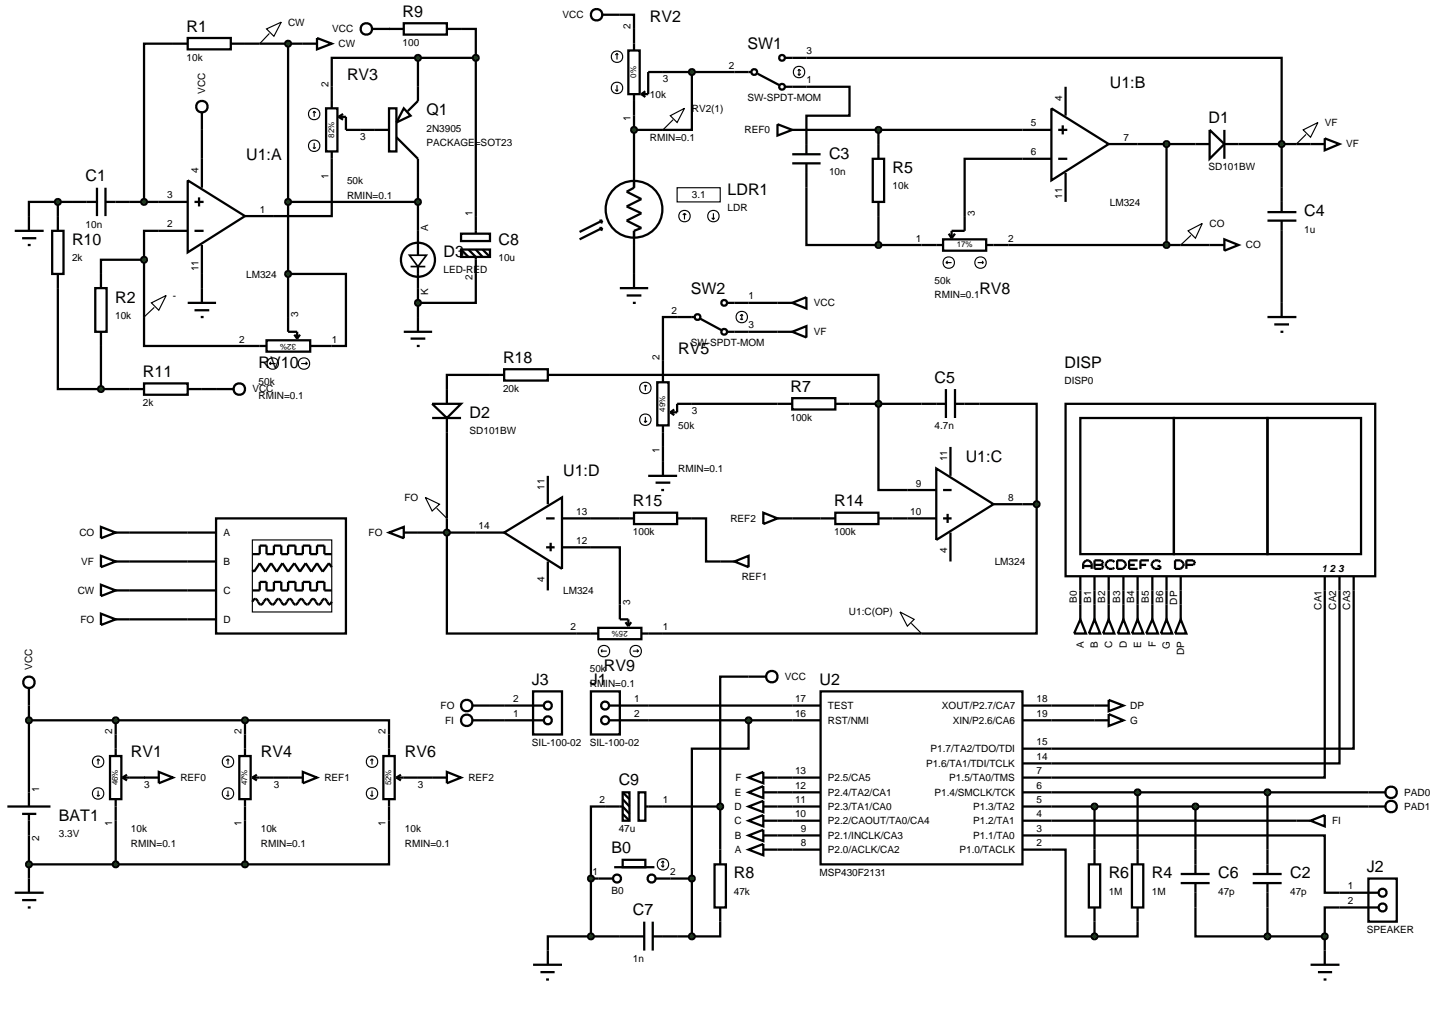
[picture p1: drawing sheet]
<svg xmlns="http://www.w3.org/2000/svg" width="254mm" height="178mm" viewBox="0 0 254 178" stroke-linecap="round" stroke-linejoin="round" font-family="sans-serif">
<g fill="none" stroke="#000" stroke-width=".4">
<path d="M33.1 6.7h7.6v2h-7.6zM33.1 7.7h-7.7v27.9M35.6 19.9v13.2M40.7 7.7h12.7M50.8 7.7v48.2M73.7 10.2h-15.2v5.1M73.7 10.2v5.1M73.7 10.2h10.2M81.3 5.1h2.6v5.1M83.9 10.2v27.9M109.3 2.6h2.5v2.5M116.9 12.7h12.6"/>
<path d="M122 12.7v10.2h-10.2M142.2 10.2h83.8v22.9M142.2 15.3h7.6v5.1h-7.6v2.5h38.1M10.2 35.6h-5.1v5.1M10.2 35.6h6.9M10.2 35.6v2.5M17.1 33.1v5M18.6 35.6h14.5M18.6 33.1v5M33.1 31.8l10.1 6.3-10.1 6.4zM34.3 35.6h1.6M35.1 34.8v1.6"/>
<path d="M50.8 35.6h22.9M58.5 30.5v7.6h-15.3M63.5 22.9h2.6M73.7 30.5v10.2M111.8 20.4v10.1M142.2 33.1v10.1h12.7M154.9 22.9v2.5M154.9 38.1v5.1M180.3 28h-10.2v10.1M200.6 25.4h10.2M205.7 25.4v17.8M218.4 25.4h12.7"/>
<path d="M2.6 40.7h5.1M3.9 42h2.5M4.9 43.2h.5M10.2 50.8v17.8h7.6M25.4 45.8h-7.6v2.5M25.4 45.8v15.2h17.8M33.1 40.7h-7.7v5.1M33.1 53.4h5M34.3 40.7h1.6M34.3 54.7h2.6M35.4 55.9h.5M35.6 43.2v10.2"/>
<path d="M50.8 48.3h10.2v12.7h-2.5M73.7 50.8v5.1M83.9 48.3v5.1h-10.2M111.8 43.2v5.1M119.4 55.9h-2.5v7.6M132 58.5h5.1M132 53.4h5.1M154.9 43.2h7.6M177.8 43.2h35.5M226 43.2v10.2M17.8 68.6h5.1M17.8 61v7.6"/>
<path d="M35.6 68.6h2.5M78.8 76.2v35.5h22.8M86.4 66.1h-7.6v2.5M99.1 66.1h55.8v20.3h5.1M116.9 78.8v2.5M122 71.2h15.1M149.8 71.2h12.7M172.7 71.2h10.1v17.7M22.9 93.9h10.2M22.9 99h10.2M73.7 93.9h10.2M104.2 96.5h5.1v10.1"/>
<path d="M104.2 91.4h5.1M122 91.4h2.5v7.6h2.5M139.7 91.4h5M157.4 91.4h2.6M180.3 88.9h2.5M182.8 88.9v22.8h-65.9M22.9 104.1h10.2M22.9 109.2h10.2M132 119.3h-5v22.9M190.5 104.1v2.5M193 104.1v2.5M195.5 104.1v2.5"/>
<path d="M198.1 104.1v2.5M200.6 104.1v2.5M203.2 104.1v2.5M205.7 104.1v2.5M208.2 104.1v2.5M233.6 104.1v33h-48.2M236.2 104.1v30.5h-50.8M238.7 104.1v27.9h-53.3M5.1 121.4v20.8M5.1 127h38.1M19.4 133.3h2v7.6h-2zM20.4 127v6.3"/>
<path d="M21.6 137.1h3.8M21.6 137.1l.8 .5M22.4 136.6l-.8 .5M43.2 127h25.4v2.5M43.2 127v2.5M48.3 137.1h2.5M73.7 137.1h2.5M86.4 127h2.5M86.4 124.4h2.5M114.3 127h25.4M114.3 124.4h25.4M132 127v5h-10v22.9"/>
<path d="M137.1 137.1h2.6M137.1 139.7h2.6M185.4 127h7.6M185.4 124.4h7.6M185.4 139.7h55.9M200.6 139.7v10.1M223.5 139.7v10.1M1.3 142.2h7.6M2.6 157.4h5.1M3.9 143.5h2.5M3.9 158.7h2.5M4.9 160h.5"/>
<path d="M5.1 143.5v13.9M5.1 152.4h38.1M20.4 140.9v11.5M43.2 144.7v7.7M68.6 144.7v7.7h-25.4M104.2 154.9h1.3M104.2 154.9v10.2M106.7 142.2h-2.5v12.7M116.9 142.2h10.1M118.2 154.9h3.8M122 154.9v10.2M127 142.2v7.6"/>
<path d="M137.1 142.2h2.6M137.1 144.7h2.6M137.1 147.3h2.6M137.1 149.8h2.6M185.4 147.3h48.2v10.1h2.6M185.4 149.8h2.5v15.3h5.1M185.4 142.2h55.9M185.4 144.7h43.2M193 142.2v7.6M210.8 160v5.1h12.7M210.8 142.2v7.6M223.5 160v5.1"/>
<path d="M236.2 160h-2.6v5.1M104.2 165.1h-7.6v2.5M104.2 165.1h5.1M119.4 165.1h2.6M127 162.5v2.6h-5M193 162.5v2.6M200.6 162.5v2.6h-7.6M223.5 165.1h10.1M233.6 165.1v2.5"/>
<circle cx="35.6" cy="18.8" r="1.01"/>
<circle cx="5.1" cy="120.3" r="1.01"/>
</g>
<g fill="none" stroke="#000" stroke-width=".2">
<path d="M26.7 53.4l2.6-1.3-1.3 2.6zM27.2 54.2l-1.8 1.7M17.3 133.8l-.2 .3M17.3 133.8l.3 .3M17.3 133.8v1M17.3 139.4v1M17.1 140.2l.2 .2M17.6 140.2l-.3 .2"/>
<circle cx="17.3" cy="139.9" r="1.01"/>
<circle cx="17.3" cy="134.3" r="1.01"/>
</g>
<g fill="#004000" stroke="#000" stroke-width=".4">
<path d="M4.7 126.7l.4-.2-.5 .5zM5.1 126.5l.4 .2 .1 .3zM5.6 127l-.1 .3-.4 .2zM4.6 127l.5 .5-.3-.1z"/>
<path d="M4.7 152.1l.4-.2-.5 .5zM5.1 151.9l.4 .2 .1 .3zM5.6 152.4l-.2 .4-.3 .1zM4.6 152.4l.5 .5-.3-.1z"/>
</g>
<g fill="#004000">
<path d="M4.6 127l.5-.5 .5 .5-.5 .5z"/>
<path d="M4.6 152.4l.5-.5 .5 .5-.5 .5z"/>
</g>
<g fill="none" stroke="#000" stroke-width=".4">
<path d="M185.4 19.1l10.1 6.3-10.1 6.4zM187.9 15.3v5.1M180.3 28h5.1M180.3 22.9h5.1M186.6 28h1.6M186.6 22.9h1.6M187.4 22.1v1.6M187.9 30.5v5.1M195.5 25.4h5.1M210.8 25.4h2.5M213.3 22.9l2.6 2.5-2.6 2.6zM215.9 25.4h2.5"/>
<path d="M215.9 22.9v5.1M223.5 38.9h5.1M223.5 37.4h5.1M226 33.1v4.3M226 38.9v4.3M231.1 25.4h2.5M233.6 24.4l2.6 1-2.6 1.1zM223.5 55.9h5.1M224.7 57.2h2.6M225.8 58.5h.5M226 53.4v2.5M137.1 71.2h2.6"/>
<path d="M139.7 70.2h7.6v2h-7.6zM147.3 71.2h2.5M162.5 71.2h4.3M166.8 68.6v5.1M167.6 78.8v5.1M168.4 71.2h4.3M168.4 68.6v5.1M83.9 93.9h5M88.9 93.9l10.2-6.2v12.6zM96.3 91.4h1.5M96.3 96.5h1.5M96.6 83.9v5"/>
<path d="M96.6 99v5.1M97.1 95.7v1.5M99.1 91.4h5.1M99.1 96.5h5.1M109.3 91.4h2.5M111.8 90.4h7.6v2h-7.6zM119.4 91.4h2.6M144.7 91.4h2.6M147.3 90.4h7.6v2h-7.6zM154.9 91.4h2.5M160 86.4h5.1M160 91.4h5.1"/>
<path d="M165.1 82.6l10.1 6.3-10.1 6.3zM166.3 86.4h1.5M166.3 91.4h1.5M167.1 90.6v1.6M167.6 93.9v5.1M175.2 88.9h5.1"/>
</g>
<path d="M229.8 22.9l2.6-1.3-1.3 2.6zM230.3 23.7l-1.7 1.7M209.5 40.7l2.5-1.3-1.2 2.6zM210 41.5l-1.8 1.7" fill="none" stroke="#000" stroke-width=".2"/>
<path d="M154.5 70.9l.4-.2-.5 .5zM154.9 70.7l.3 .1 .2 .4zM155.4 71.2l-.1 .3-.4 .2zM154.4 71.2l.5 .5-.4-.2z" fill="#004000" stroke="#000" stroke-width=".4"/>
<path d="M154.4 71.2l.5-.5 .5 .5-.5 .5z" fill="#004000"/>
<g fill="none" stroke="#000" stroke-width=".2">
<path d="M113.6 74.2l.2 .3M113.8 67.9l-.2 .2M113.8 67.9l.3 .2M113.8 67.9v1M113.8 73.5v1M114.1 74.2l-.3 .3M75 87.7l2.5 1.2-1.3 1.2zM77 89.6l1.8 1.8M158.7 107.9l2.5 1.3-1.2 1.2zM160.7 109.9l1.8 1.8"/>
<circle cx="113.8" cy="68.4" r="1.01"/>
<circle cx="113.8" cy="74" r="1.01"/>
</g>
<g fill="none" stroke="#000" stroke-width=".4">
<path d="M76.2 71.2h5.1l-2.5 2.5zM76.2 73.7h5.1M78.8 68.6v2.6M78.8 73.7v2.5M115.9 67.4h2v7.6h-2zM116.9 63.5v3.9M116.9 75v3.8M118.2 72.7l.7 .5M118.9 72.2l-.7 .5M122 71.2h-2.6v1.5h-1.2M114.3 83.9h5.1M115.6 85.1h2.6"/>
<path d="M116.6 86.4h.5M116.9 81.3v2.6"/>
</g>
<path d="M78.5 93.5l.3-.1-.5 .5zM78.8 93.4l.4 .2 .1 .3zM79.3 93.9l-.1 .3-.4 .2zM78.3 93.9l.5 .5-.4-.2z" fill="#004000" stroke="#000" stroke-width=".4"/>
<path d="M78.8 93.4l.5 .5-.5 .5-.5-.5z" fill="#004000"/>
<g fill="none" stroke="#000" stroke-width=".4">
<path d="M86.4 66.1h2.5M88.9 65.1h7.7v2h-7.7zM96.6 66.1h2.5M17.8 92.9l2.6 1-2.6 1zM17.8 98l2.6 1-2.6 1zM20.4 93.9h2.5M20.4 99h2.5M33.1 93.9h5M33.1 99h5M38.1 91.4h22.9v20.3h-22.9zM44.5 97.7h1.3v-1.5h1.2v1.5h1.3v-1.5h1.3v1.5h1.2v-1.5h1.3v1.5h1.3v-1.5h1.3v1.5h1.2v-1.5h1.3v1.5h1.3M58.5 100l-.5-.7-1.1 1.5-1-1.5-1 1.5-1-1.5-1 1.5-1-1.5-1.1 1.5-1-1.5-1 1.5-1-1.5-1 1.5-1-1.5-1 1.5-.3-.3"/>
<path d="M68.6 93.9l2.6-1v2zM71.2 93.9h2.5M17.8 103.1l2.6 1-2.6 1zM20.4 104.1h2.5M33.1 104.1h5M33.1 109.2h5M44.5 106.1l.2-.4 .3-.1 .3 .1 .4 .8 .3 .1 .3-.1 .7-.9 .3 .1 .2 .4a.59 .59 0 0 0 .8 .4l.5-.8 .3-.1 .3 .1 .4 .8 .3 .1 .3-.1 .4-.8 .3-.1 .3 .1 .4 .8 .3 .1 .3-.1 .7-.9 .3 .1 .2 .4a.59 .59 0 0 0 .8 .4l.5-.8 .3-.1 .3 .1 .4 .8 .3 .1 .3-.1 .4-.8 .3-.1 .3 .1 .4 .8 .3 .1 .3-.5M44.5 104.1h1.3v-1.5h1.2v1.5h1.3v-1.5h1.3v1.5h1.2v-1.5h1.3v1.5h1.3v-1.5h1.3v1.5h1.2v-1.5h1.3v1.5h1.3M42.2 133.3h2v7.6h-2zM43.2 129.5v3.8M44.5 137.1l.8 .5M44.5 137.1h3.8"/>
<path d="M45.3 136.6l-.8 .5M67.6 133.3h2v7.6h-2zM68.6 129.5v3.8M69.9 137.1h3.8M69.9 137.1l.8 .5M70.7 136.6l-.8 .5M43.2 140.9v3.8M68.6 140.9v3.8"/>
</g>
<g fill="none" stroke="#000" stroke-width=".2">
<path d="M44.5 95.2h14v12.7h-14zM40.2 133.8l-.3 .3M40.2 133.8l.2 .3M40.2 133.8v1M40.2 139.4v1M65.6 133.8l-.3 .3M65.6 133.8l.2 .3M65.6 133.8v1M65.6 139.4v1M39.9 140.2l.3 .2M40.4 140.2l-.2 .2M65.3 140.2l.3 .2"/>
<path d="M65.8 140.2l-.2 .2"/>
<circle cx="40.2" cy="139.9" r="1.01"/>
<circle cx="40.2" cy="134.3" r="1.01"/>
<circle cx="65.6" cy="139.9" r="1.01"/>
<circle cx="65.6" cy="134.3" r="1.01"/>
</g>
<g fill="#004000" stroke="#000" stroke-width=".4">
<path d="M20.1 126.6l.3-.1-.5 .5zM20.4 126.5l.4 .2 .1 .3zM20.9 127l-.1 .3-.4 .2zM19.9 127l.5 .5-.3-.1z"/>
<path d="M42.9 126.6l.3-.1-.5 .5zM43.2 126.5l.4 .2 .1 .3zM43.7 127l-.1 .3-.4 .2zM42.7 127l.5 .5-.3-.1z"/>
<path d="M20 152.1l.4-.2-.5 .5zM20.4 151.9l.4 .2 .1 .3zM20.9 152.4l-.1 .3-.4 .2zM19.9 152.4l.5 .5-.3-.1z"/>
<path d="M42.8 152.1l.4-.2-.5 .5zM43.2 151.9l.4 .2 .1 .3zM43.7 152.4l-.1 .3-.4 .2zM42.7 152.4l.5 .5-.3-.1z"/>
</g>
<g fill="#004000">
<path d="M19.9 127l.5-.5 .5 .5-.5 .5z"/>
<path d="M42.7 127l.5-.5 .5 .5-.5 .5z"/>
<path d="M20.4 151.9l.5 .5-.5 .5-.5-.5z"/>
<path d="M42.7 152.4l.5-.5 .5 .5-.5 .5z"/>
</g>
<g fill="none" stroke="#000" stroke-width=".4">
<path d="M137.1 21.9l2.6 1-2.6 1zM139.7 22.9h2.5v4.3M139.7 28.8h5M139.7 27.2h5M142.2 28.8v4.3M137.1 58.5h2.6M139.7 58.5l2.5-1v2zM213.3 43.2h2.6M215.9 42.2l2.5 1-2.5 1zM127 99h2.5M129.5 99l2.5-1v2zM134.6 90.4l2.5 1-2.5 1z"/>
<path d="M137.1 91.4h2.6M17.8 108.2l2.6 1-2.6 1zM20.4 109.2h2.5M25.4 137.1h2.6M28 136.1l2.5 1-2.5 1zM50.8 137.1h2.6M53.4 136.1l2.5 1-2.5 1zM76.2 137.1h2.6M78.8 136.1l2.5 1-2.5 1z"/>
</g>
<path d="M205.4 25l.3-.1-.5 .5zM205.7 24.9l.4 .2 .1 .3zM205.7 25.9l.5-.5-.2 .4zM205.2 25.4l.5 .5-.3-.1z" fill="#004000" stroke="#000" stroke-width=".4"/>
<path d="M205.7 24.9l.5 .5-.5 .5-.5-.5z" fill="#004000"/>
<path d="M170.1 38.1v2.6h-2.3v1.3M137.1 53.4h2.6M139.7 53.4l2.5-1v2zM162.5 43.2h3.8M166.3 42.2h7.6v2h-7.6zM167.3 41.2l.5 .8M168.4 41.2l-.6 .8M173.9 43.2h3.9" fill="none" stroke="#000" stroke-width=".4"/>
<g fill="none" stroke="#000" stroke-width=".2">
<path d="M166.8 46.3h1M166.8 46.3l.3 .2M167.1 46l-.3 .3M172.4 46.3h1M173.2 46l.2 .3M173.4 46.3l-.2 .2"/>
<circle cx="167.3" cy="46.3" r="1.01"/>
<circle cx="172.9" cy="46.3" r="1.01"/>
</g>
<path d="M225.7 25l.3-.1-.5 .5zM226 24.9l.4 .2 .1 .3zM226 25.9l.5-.5-.1 .3zM225.5 25.4l.5 .5-.4-.2z" fill="#004000" stroke="#000" stroke-width=".4"/>
<path d="M226 24.9l.5 .5-.5 .5-.5-.5z" fill="#004000"/>
<g fill="none" stroke="#000" stroke-width=".4">
<path d="M53.4 7.7h2.5M55.9 6.7l2.6 1-2.6 1zM65.6 5.1h3M106.2 2.6h3.1M110.8 8.9h2v7.7h-2zM111.8 5.1v3.8M111.8 16.6v3.8M113.1 16.6l.7 .5M113.8 16.1l-.7 .5M116.9 12.7h-2.6v3.9h-1.2M153.9 28h2v7.6h-2zM154.9 25.4v2.6"/>
<path d="M154.9 35.6v2.5M71.2 58.5h5M72.4 59.7h2.6M73.7 40.7v4.3M73.7 47v3.8M73.7 55.9v2.6M109.3 50.8h5M110.5 52.1h2.6M111.6 53.4h.5M111.8 48.3v2.5M73.5 61h.5"/>
<circle cx="64.6" cy="5.1" r="1.01"/>
<circle cx="105.2" cy="2.6" r="1.01"/>
<circle cx="73.7" cy="45.8" r="3"/>
</g>
<path d="M72.2 45h3l-1.5 2zM72.4 47h2.6" fill="none" stroke="#000" stroke-width=".3"/>
<g fill="none" stroke="#000" stroke-width=".2">
<path d="M47 5.1l2.6-1.2-1.3 2.5zM47.5 5.9l-1.7 1.8M108.5 15.8l.3 .3M108.8 9.4l-.3 .3M108.8 9.4l.2 .3M108.8 9.4v1.1M108.8 15v1.1M109 15.8l-.2 .3M118.2 20.4l2.5-1.3-1.3 2.5zM118.7 21.1l-1.8 1.8"/>
<circle cx="108.8" cy="15.5" r="1.01"/>
<circle cx="108.8" cy="10" r="1.01"/>
</g>
<path d="M205.3 42.9l.4-.2-.5 .5zM205.7 42.7l.4 .2 .1 .3zM206.2 43.2l-.1 .3-.4 .2zM205.2 43.2l.5 .5-.4-.2z" fill="#004000" stroke="#000" stroke-width=".4"/>
<path d="M205.2 43.2l.5-.5 .5 .5-.5 .5z" fill="#004000"/>
<g fill="none" stroke="#000" stroke-width=".4">
<path d="M57.5 19.1h2v7.6h-2zM58.5 15.3v3.8M58.5 26.7v3.8M59.7 20.6l.8 .5M59.7 20.6h1.3v2.3h2.5M60.5 20.1l-.8 .5M101.6 111.7h3.9M105.5 110.7h7.6v2h-7.6zM109.3 106.6v2.6h1.5v1.2M110.3 109.7l.5 .7M111.3 109.7l-.5 .7M113.1 111.7h3.8"/>
<path d="M139.7 137.1h5M139.7 127h5M139.7 124.4h5M139.7 139.7h5M144.7 121.9h35.6v30.5h-35.6zM180.3 137.1h5.1M180.3 127h5.1M180.3 124.4h5.1M180.3 139.7h5.1M180.3 132h5.1M180.3 134.6h5.1M139.7 142.2h5"/>
<path d="M139.7 144.7h5M139.7 147.3h5M139.7 149.8h5M180.3 142.2h5.1M180.3 144.7h5.1M180.3 147.3h5.1M180.3 149.8h5.1"/>
</g>
<g fill="none" stroke="#000" stroke-width=".2">
<path d="M55.4 19.6l-.2 .3M55.4 19.6l.3 .3M55.4 19.6v1M55.2 26l.2 .2M55.4 25.2v1M55.7 26l-.3 .2M106 114.8l.2 .2M106 114.8h1M106.2 114.5l-.2 .3M111.6 114.8h1M112.3 114.5l.3 .3M112.6 114.8l-.3 .2"/>
<circle cx="55.4" cy="25.7" r="1.01"/>
<circle cx="55.4" cy="20.1" r="1.01"/>
<circle cx="106.5" cy="114.8" r="1.01"/>
<circle cx="112.1" cy="114.8" r="1.01"/>
</g>
<path d="M182.5 88.5l.3-.1-.5 .5zM182.8 88.4l.4 .2 .1 .3zM182.8 89.4l.5-.5-.2 .4zM182.3 88.9l.5 .5-.4-.2z" fill="#004000" stroke="#000" stroke-width=".4"/>
<path d="M182.8 88.4l.5 .5-.5 .5-.5-.5z" fill="#004000"/>
<g fill="none" stroke="#000" stroke-width=".4">
<path d="M187.9 71.2h54.6v30.4h-54.6zM190.5 73.7h16.5v24h-16.5zM207 73.7h16.5v24h-16.5zM223.5 73.7h16.5v24h-16.5zM191 99.8h1.5M193 98.8h1.2l.3 .3v.2l-.3 .3 .3 .2v.3l-.3 .2h-1.2zM193 99.6h1.2M196.5 99.1l-.3-.3h-.7l-.5 .5v.5l.5 .5h.7l.3-.2M197 98.8h1l.5 .5v.5l-.5 .5h-1zM199.1 99.6h1M200.6 98.8h-1.5v1.5h1.5M201.1 99.6h1"/>
<path d="M202.6 98.8h-1.5v1.5M204.6 99.1l-.3-.3h-.7l-.5 .5v.5l.5 .5h1v-.5h-.5M207.2 98.8h1l.5 .5v.5l-.5 .5h-1zM209.2 99.6h1.2l.3-.3v-.2l-.3-.3h-1.2v1.5M132 119.3h3.1M190.5 109.2l1 2.5h-2.1zM190.5 101.6v2.5M190.5 106.6v2.6M191 100.3v-1l.5-.5h.5l.5 .5v1M193 109.2l1 2.5h-2zM193 101.6v2.5M193 106.6v2.6"/>
<path d="M195.5 109.2l1 2.5h-2zM195.5 101.6v2.5M195.5 106.6v2.6M198.1 109.2l1 2.5h-2zM198.1 101.6v2.5M198.1 106.6v2.6M200.6 109.2l1 2.5h-2zM200.6 101.6v2.5M200.6 106.6v2.6M203.2 109.2l1 2.5h-2.1zM203.2 101.6v2.5M203.2 106.6v2.6"/>
<path d="M205.7 109.2l1 2.5h-2zM205.7 101.6v2.5M205.7 106.6v2.6M208.2 109.2l1 2.5h-2zM208.2 101.6v2.5M208.2 106.6v2.6M233.6 101.6v2.5M236.2 101.6v2.5M238.7 101.6v2.5M132 137.1l2.6-1v2zM132 139.7l2.6-1.1v2.1zM134.6 137.1h2.5"/>
<path d="M134.6 139.7h2.5M193 124.4h2.5M193 127h2.5M195.5 123.4l2.6 1-2.6 1zM195.5 125.9l2.6 1.1-2.6 1zM132 142.2l2.6-1v2zM132 144.7l2.6-1v2zM132 147.3l2.6-1v2zM132 149.8l2.6-1v2zM134.6 142.2h2.5M134.6 144.7h2.5M134.6 147.3h2.5"/>
<path d="M134.6 149.8h2.5M208.2 155.7h5.1M208.2 154.1h5.1M210.8 149.8v4.3M210.8 155.7v4.3M220.9 155.7h5.1M220.9 154.1h5.1M223.5 149.8v4.3M223.5 155.7v4.3M228.6 144.7h2.5M231.1 144.7l2.5-1v2zM236.2 157.4h6.8"/>
<path d="M236.2 160h6.8M241.3 154.9h5v7.6h-5zM231.1 170.1h5.1M232.4 171.4h2.5M233.4 172.7h.5M233.6 167.6v2.5"/>
<circle cx="136.1" cy="119.3" r="1.01"/>
<circle cx="243.8" cy="157.4" r=".7"/>
<circle cx="243.8" cy="160" r=".7"/>
</g>
<g fill="#004000" stroke="#000" stroke-width=".4">
<path d="M233.3 164.7l.3-.1-.5 .5zM233.6 164.6l.4 .2 .1 .3zM233.6 165.6l.5-.5-.2 .4zM233.1 165.1l.5 .5-.4-.2z"/>
<path d="M223.2 164.7l.3-.1-.5 .5zM223.5 164.6l.4 .2 .1 .3zM223.5 165.6l.5-.5-.2 .4zM223 165.1l.5 .5-.3-.1z"/>
</g>
<g fill="#004000">
<path d="M233.6 164.6l.5 .5-.5 .5-.5-.5z"/>
<path d="M223.5 164.6l.5 .5-.5 .5-.5-.5z"/>
</g>
<path d="M192 152.4h2v7.6h-2zM193 149.8v2.6M193 160v2.5M199.6 152.4h2v7.6h-2zM200.6 149.8v2.6M200.6 160v2.5" fill="none" stroke="#000" stroke-width=".4"/>
<g fill="#004000" stroke="#000" stroke-width=".4">
<path d="M192.7 164.7l.3-.1-.5 .5zM193 164.6l.4 .2 .1 .3zM193 165.6l.5-.5-.2 .4zM192.5 165.1l.5 .5-.3-.1z"/>
<path d="M200.3 139.3l.3-.1-.5 .5zM200.6 139.2l.4 .2 .1 .3zM201.1 139.7l-.1 .3-.4 .2zM200.1 139.7l.5 .5-.4-.2z"/>
<path d="M192.6 141.9l.4-.2-.5 .5zM193 141.7l.3 .1 .2 .4zM193 142.7l.5-.5-.1 .3zM192.5 142.2l.5 .5-.4-.2z"/>
</g>
<g fill="#004000">
<path d="M193 164.6l.5 .5-.5 .5-.5-.5z"/>
<path d="M200.6 139.2l.5 .5-.5 .5-.5-.5z"/>
<path d="M192.5 142.2l.5-.5 .5 .5-.5 .5z"/>
</g>
<g fill="none" stroke="#000" stroke-width=".4">
<path d="M241.3 139.7h3M241.3 142.2h3"/>
<circle cx="245.3" cy="139.7" r="1.01"/>
<circle cx="245.3" cy="142.2" r="1.01"/>
</g>
<g fill="#004000" stroke="#000" stroke-width=".4">
<path d="M210.4 141.9l.4-.2-.5 .5zM210.8 141.7l.3 .1 .2 .4zM210.8 142.7l.5-.5-.1 .3zM210.3 142.2l.5 .5-.4-.2z"/>
<path d="M223.2 139.3l.3-.1-.5 .5zM223.5 139.2l.4 .2 .1 .3zM223.5 140.2l.5-.5-.2 .4zM223 139.7l.5 .5-.3-.1z"/>
</g>
<g fill="#004000">
<path d="M210.3 142.2l.5-.5 .5 .5-.5 .5z"/>
<path d="M223.5 139.2l.5 .5-.5 .5-.5-.5z"/>
</g>
<path d="M126 152.4h2v7.6h-2zM127 149.8v2.6M127 160v2.5M109.3 165.1h4.3M113.6 162.5v5.1M115.1 162.5v5.1M115.1 165.1h4.3" fill="none" stroke="#000" stroke-width=".4"/>
<path d="M121.6 164.8l.4-.2-.5 .5zM122 164.6l.4 .2 .1 .3zM122.5 165.1l-.2 .4-.3 .1zM121.5 165.1l.5 .5-.3-.1z" fill="#004000" stroke="#000" stroke-width=".4"/>
<path d="M121.5 165.1l.5-.5 .5 .5-.5 .5z" fill="#004000"/>
<g fill="none" stroke="#000" stroke-width=".4">
<path d="M129.5 12.7h3M133.6 13l3.8 2M138.4 10.2h3.8M138.4 15.3h3.8M105.5 154.9h2.5M108.3 152.9h7.1M109.8 151.6h4v1.3h-4zM115.6 154.9h2.6M94 170.1h5.1M95.3 171.4h2.5M96.3 172.7h.5M96.6 167.6v2.5"/>
<circle cx="133" cy="12.7" r=".51"/>
<circle cx="137.9" cy="15.3" r=".51"/>
<circle cx="137.9" cy="10.2" r=".51"/>
<circle cx="108.8" cy="154.9" r=".7"/>
<circle cx="114.9" cy="154.9" r=".7"/>
</g>
<g fill="none" stroke="#000" stroke-width=".2">
<path d="M140.7 13l.2 .3M140.9 12.2v1.1M140.9 12.2l-.2 .3M140.9 12.2l.3 .3M141.2 13l-.3 .3M116.6 152.6l.3 .3M116.9 151.8v1.1M116.9 151.8l-.3 .3M116.9 151.8l.2 .3M117.1 152.6l-.2 .3"/>
<circle cx="140.9" cy="12.7" r="1.01"/>
<circle cx="116.9" cy="152.4" r="1.01"/>
</g>
<path d="M121.6 12.4l.4-.2-.5 .5zM122 12.2l.4 .2 .1 .3zM122.5 12.7l-.2 .4-.3 .1zM121.5 12.7l.5 .5-.3-.1z" fill="#004000" stroke="#000" stroke-width=".4"/>
<path d="M121.5 12.7l.5-.5 .5 .5-.5 .5z" fill="#004000"/>
<g fill="none" stroke="#000" stroke-width=".4">
<path d="M68.6 5.1h2.6M71.2 4.1h7.6v2h-7.6zM78.8 5.1h2.5M83.9 38.1v3.1M81.3 41.2h5.1v1.3h-5.1zM81.3 44h5.1v1.3h-5.1zM81.3 44l1.3 1.3M82.6 44l1.3 1.3v3M83.9 44l1.2 1.3M85.1 44l1.3 1.3M104.2 121.9h5.1v7.6h-5.1zM107.5 124.4h6.8"/>
<path d="M107.5 127h6.8"/>
<circle cx="106.7" cy="124.4" r=".7"/>
<circle cx="106.7" cy="127" r=".7"/>
</g>
<g fill="#004000" stroke="#000" stroke-width=".4">
<path d="M131.7 126.6l.3-.1-.5 .5zM132 126.5l.4 .2 .1 .3zM132 127.5l.5-.5-.2 .4zM131.5 127l.5 .5-.3-.1z"/>
<path d="M73.4 53l.3-.1-.5 .5zM73.7 52.9l.3 .1 .2 .4zM73.7 53.9l.5-.5-.2 .4zM73.2 53.4l.5 .5-.4-.2z"/>
<path d="M25 35.3l.4-.2-.5 .5zM25.4 35.1l.4 .2 .1 .3zM25.4 36.1l.5-.5-.1 .3zM24.9 35.6l.5 .5-.4-.2z"/>
</g>
<g fill="#004000">
<path d="M132 126.5l.5 .5-.5 .5-.5-.5z"/>
<path d="M73.7 52.9l.5 .5-.5 .5-.5-.5z"/>
<path d="M24.9 35.6l.5-.5 .5 .5-.5 .5z"/>
</g>
<path d="M68.6 19.1h1.3v7.6h-1.3zM71.2 19.1l1.2 1.3-2.5 1.2zM73.7 15.3v2.5l-1.8 1.8M66.1 22.9h2.5M69.9 24.2l3.8 3.8v2.5M16.8 50.8h2v7.7h-2zM17.8 48.3v2.5M17.8 58.5v2.5" fill="none" stroke="#000" stroke-width=".4"/>
<g fill="#004000" stroke="#000" stroke-width=".4">
<path d="M83.5 9.9l.4-.2-.5 .5zM83.9 9.7l.4 .2 .1 .3zM83.9 10.7l.5-.5-.1 .3zM83.4 10.2l.5 .5-.3-.1z"/>
<path d="M73.3 9.9l.4-.2-.5 .5zM73.7 9.7l.3 .1 .2 .4zM73.7 10.7l.5-.5-.2 .4zM73.2 10.2l.5 .5-.4-.2z"/>
</g>
<g fill="#004000">
<path d="M83.4 10.2l.5-.5 .5 .5-.5 .5z"/>
<path d="M73.2 10.2l.5-.5 .5 .5-.5 .5z"/>
</g>
<path d="M10.2 38.1v2.6M9.2 40.7h2v7.6h-2zM10.2 48.3v2.5" fill="none" stroke="#000" stroke-width=".4"/>
<path d="M25 45.5l.4-.2-.5 .5zM25.4 45.3l.4 .2 .1 .3zM25.9 45.8l-.1 .3-.4 .2zM24.9 45.8l.5 .5-.4-.2z" fill="#004000" stroke="#000" stroke-width=".4"/>
<path d="M24.9 45.8l.5-.5 .5 .5-.5 .5z" fill="#004000"/>
<path d="M22.9 68.6h2.5M25.4 67.6h7.7v2h-7.7zM33.1 68.6h2.5" fill="none" stroke="#000" stroke-width=".4"/>
<g fill="#004000" stroke="#000" stroke-width=".4">
<path d="M17.4 68.3l.4-.2-.5 .5zM17.8 68.1l.4 .2 .1 .3zM18.3 68.6l-.1 .3-.4 .2zM17.3 68.6l.5 .5-.3-.1z"/>
<path d="M9.8 35.3l.4-.2-.5 .5zM10.2 35.1l.3 .1 .2 .4zM10.2 36.1l.5-.5-.2 .4zM9.7 35.6l.5 .5-.4-.2z"/>
</g>
<g fill="#004000">
<path d="M17.3 68.6l.5-.5 .5 .5-.5 .5z"/>
<path d="M9.7 35.6l.5-.5 .5 .5-.5 .5z"/>
</g>
<g fill="none" stroke="#000" stroke-width=".4">
<path d="M38.1 68.6h3.1"/>
<circle cx="42.2" cy="68.6" r="1.01"/>
</g>
<g fill="#004000" stroke="#000" stroke-width=".4">
<path d="M50.4 7.4l.4-.2-.5 .5zM50.8 7.2l.4 .2 .1 .3zM51.3 7.7l-.1 .3-.4 .2zM50.3 7.7l.5 .5-.4-.2z"/>
<path d="M73.3 35.3l.4-.2-.5 .5zM73.7 35.1l.3 .1 .2 .4zM73.7 36.1l.5-.5-.2 .4zM73.2 35.6l.5 .5-.4-.2z"/>
<path d="M154.5 22.6l.4-.2-.5 .5zM154.9 22.4l.3 .1 .2 .4zM155.4 22.9l-.1 .3-.4 .2zM154.4 22.9l.5 .5-.3-.1z"/>
<path d="M154.5 42.9l.4-.2-.5 .5zM154.9 42.7l.3 .1 .2 .4zM155.4 43.2l-.1 .3-.4 .2zM154.4 43.2l.5 .5-.3-.1z"/>
</g>
<g fill="#004000">
<path d="M50.3 7.7l.5-.5 .5 .5-.5 .5z"/>
<path d="M73.7 35.1l.5 .5-.5 .5-.5-.5z"/>
<path d="M154.4 22.9l.5-.5 .5 .5-.5 .5z"/>
<path d="M154.4 43.2l.5-.5 .5 .5-.5 .5z"/>
</g>
<path d="M50.8 55.9v2.6h1.6v1.2M51.9 59l.5 .7M52.9 59l-.5 .7M43.2 61h3.8M47 60h7.7v2h-7.7zM54.7 61h3.8" fill="none" stroke="#000" stroke-width=".4"/>
<g fill="none" stroke="#000" stroke-width=".2">
<path d="M47.5 64.1l.3 .2M47.5 64.1h1.1M47.8 63.8l-.3 .3M53.1 64.1h1.1M53.9 63.8l.3 .3M54.2 64.1l-.3 .2"/>
<circle cx="48.1" cy="64.1" r="1.01"/>
<circle cx="53.6" cy="64.1" r="1.01"/>
</g>
<path d="M50.4 35.3l.4-.2-.5 .5zM50.8 35.1l.4 .2 .1 .3zM50.8 36.1l.5-.5-.1 .3zM50.3 35.6l.5 .5-.4-.2z" fill="#004000" stroke="#000" stroke-width=".4"/>
<path d="M50.3 35.6l.5-.5 .5 .5-.5 .5z" fill="#004000"/>
<g fill="none" stroke="#000" stroke-width=".4">
<path d="M119.4 55.9h3.1M123.5 56.2l3.7 2M128.2 58.5h3.8M128.2 53.4h3.8M83.4 127h3M83.4 124.4h3M88.9 127h6.9M88.9 124.4h6.9M94 121.9h5.1v7.6h-5.1z"/>
<circle cx="123" cy="55.9" r=".51"/>
<circle cx="127.7" cy="58.5" r=".51"/>
<circle cx="127.7" cy="53.4" r=".51"/>
<circle cx="82.3" cy="124.4" r="1.01"/>
<circle cx="82.3" cy="127" r="1.01"/>
<circle cx="96.6" cy="124.4" r=".7"/>
<circle cx="96.6" cy="127" r=".7"/>
</g>
<g fill="none" stroke="#000" stroke-width=".2">
<path d="M130.5 56.2l.3 .2M130.8 55.4v1M130.8 55.4l-.3 .3M130.8 55.4l.2 .3M131 56.2l-.2 .2"/>
<circle cx="130.8" cy="55.9" r="1.01"/>
</g>
<g fill="#004000" stroke="#000" stroke-width=".4">
<path d="M50.4 48l.4-.2-.5 .5zM50.8 47.8l.4 .2 .1 .3zM50.8 48.8l.5-.5-.1 .3zM50.3 48.3l.5 .5-.4-.2z"/>
<path d="M121.6 154.6l.4-.2-.5 .5zM122 154.4l.3 .1 .2 .4zM122.5 154.9l-.1 .3-.4 .2zM121.5 154.9l.5 .5-.4-.2z"/>
<path d="M103.9 164.7l.3-.1-.5 .5zM104.2 164.6l.4 .2 .1 .3zM104.7 165.1l-.2 .4-.3 .1zM103.7 165.1l.5 .5-.3-.1z"/>
</g>
<g fill="#004000">
<path d="M50.3 48.3l.5-.5 .5 .5-.5 .5z"/>
<path d="M121.5 154.9l.5-.5 .5 .5-.5 .5z"/>
<path d="M104.2 164.6l.5 .5-.5 .5-.5-.5z"/>
</g>
<path d="M109.8 139.7h1.2v5h-1.2zM109.8 139.7l1.2 1.2M112.6 139.7h1.2v5h-1.2zM106.7 142.2h3.1l1.2 1.3M109.8 140.9l1.2 1.3M109.8 143.5l1.2 1.2M113.8 142.2h3.1" fill="none" stroke="#000" stroke-width=".4"/>
<g fill="#004000" stroke="#000" stroke-width=".4">
<path d="M126.7 141.8l.3-.1-.5 .5zM127 141.7l.3 .1 .2 .4zM127.5 142.2l-.1 .3-.4 .2zM126.5 142.2l.5 .5-.4-.2z"/>
<path d="M103.9 154.5l.3-.1-.5 .5zM104.2 154.4l.3 .1 .2 .4zM104.7 154.9l-.1 .3-.4 .2zM103.7 154.9l.5 .5-.4-.2z"/>
</g>
<g fill="#004000">
<path d="M127 141.7l.5 .5-.5 .5-.5-.5z"/>
<path d="M104.2 154.4l.5 .5-.5 .5-.5-.5z"/>
</g>
<g fill="none" stroke="#000" stroke-width=".4">
<path d="M105.7 38.9h.5M106.2 38.9l-4 2M106.2 38.9l-.2 .5M111.8 30.5v2.6l-1.3 .7 2.6 1.3-2.6 1.3 2.6 1.2-2.6 1.3 2.6 1.3-1.3 .5v2.5M105.7 40.2h.5M106.2 40.2l-4 2M106.2 40.2l-.2 .5"/>
<circle cx="111.8" cy="36.9" r="5"/>
</g>
<g fill="none" stroke="#000" stroke-width=".2">
<path d="M119.4 33.1h7.6v2.5h-7.6zM120.7 37.6l.3 .3M120.7 37.6l-.3 .3M120.7 37.6v1.1M125.5 38.4l.3 .3M125.8 37.6v1.1M126 38.4l-.2 .3"/>
<circle cx="120.7" cy="38.1" r="1.01"/>
<circle cx="125.8" cy="38.1" r="1.01"/>
</g>
<path d="M111.5 22.5l.3-.1-.5 .5zM111.8 22.4l.3 .1 .2 .4zM111.8 23.4l.5-.5-.2 .4zM111.3 22.9l.5 .5-.4-.2z" fill="#004000" stroke="#000" stroke-width=".4"/>
<path d="M111.3 22.9l.5-.5 .5 .5-.5 .5z" fill="#004000"/>
<g font-size="2.8">
<text x="32.9" y="5.6">R1</text>
<text x="71" y="3">R9</text>
<text x="114.6" y="4">RV2</text>
<text x="131.8" y="8.6">SW1</text>
<text x="61.2" y="14.2">RV3</text>
<text x="195.7" y="15.5">U1:B</text>
<text x="75.2" y="20.4">Q1</text>
<text x="213.1" y="21.8">D1</text>
<text x="43.4" y="28.2">U1:A</text>
<text x="146.2" y="28">C3</text>
<text x="15.1" y="32">C1</text>
<text x="128.3" y="34.4">LDR1</text>
<text x="157.4" y="30.6">R5</text>
<text x="230" y="38.2">C4</text>
<text x="12.7" y="43.3">R10</text>
<text x="78.2" y="45.3">D3</text>
<text x="87.9" y="43.3">C8</text>
<text x="20.3" y="53.4">R2</text>
<text x="121.8" y="51.8">SW2</text>
<text x="172.7" y="51.8">RV8</text>
<text x="45.6" y="65">RV10</text>
<text x="88.7" y="64">R18</text>
<text x="119.6" y="62.4">RV5</text>
<text x="187.7" y="64.9">DISP</text>
<text x="25.2" y="66.5">R11</text>
<text x="139.4" y="69.1">R7</text>
<text x="164.8" y="67.5">C5</text>
<text x="82.8" y="73.8">D2</text>
<text x="99.3" y="84">U1:D</text>
<text x="170.3" y="81.5">U1:C</text>
<text x="111.6" y="89.3">R15</text>
<text x="147.1" y="89.3">R14</text>
<text x="106.5" y="118.3">RV9</text>
<text x="93.8" y="120.8">J3</text>
<text x="104" y="120.8">J1</text>
<text x="144.5" y="120.8">U2</text>
<text x="23.1" y="133.5">RV1</text>
<text x="46" y="133.5">RV4</text>
<text x="71.4" y="133.5">RV6</text>
<text x="109.1" y="138.5">C9</text>
<text x="10.4" y="144.8">BAT1</text>
<text x="107.8" y="150.5">B0</text>
<text x="129.4" y="154.9">R8</text>
<text x="195.5" y="154.9">R6</text>
<text x="203.1" y="154.9">R4</text>
<text x="214.8" y="154.9">C6</text>
<text x="227.5" y="154.9">C2</text>
<text x="241" y="153.8">J2</text>
<text x="111.6" y="161.4">C7</text>
</g>
<g font-size="1.8">
<text x="50.8" y="4.5">CW</text>
<text x="58.6" y="5.7">VCC</text>
<text x="99.2" y="3.2">VCC</text>
<text x="111.2" y="5.1" transform="rotate(-90 111.2 5.1)">2</text>
<text x="32.9" y="10.7">10k</text>
<text x="59.7" y="8.3">CW</text>
<text x="71" y="8.1">100</text>
<text x="142.2" y="9.6">3</text>
<text x="36.2" y="16.6" transform="rotate(-90 36.2 16.6)">VCC</text>
<text x="57.9" y="15.3" transform="rotate(-90 57.9 15.3)">2</text>
<text x="114.6" y="17.3">10k</text>
<text x="116.9" y="14.5">3</text>
<text x="128.5" y="12.1">2</text>
<text x="131.8" y="17.8">SW-SPDT-MOM</text>
<text x="142.2" y="14.7">1</text>
<text x="187.3" y="17.8" transform="rotate(-90 187.3 17.8)">4</text>
<text x="75.2" y="23.2">2N3905</text>
<text x="111.2" y="21.4" transform="rotate(-90 111.2 21.4)">1</text>
<text x="122" y="19.7">RV2(1)</text>
<text x="131.3" y="23.5">REF0</text>
<text x="181.8" y="22.3">5</text>
<text x="233.6" y="22.2">VF</text>
<text x="63.5" y="24.7">3</text>
<text x="75.2" y="25.8">PACKAGE=SOT23</text>
<text x="114.6" y="24.9">RMIN=0.1</text>
<text x="181.8" y="27.4">6</text>
<text x="198.1" y="24.8">7</text>
<text x="213.1" y="30">SD101BW</text>
<text x="237.4" y="26">VF</text>
<text x="29.5" y="35">3</text>
<text x="35" y="30.5" transform="rotate(-90 35 30.5)">4</text>
<text x="57.9" y="31.5" transform="rotate(-90 57.9 31.5)">1</text>
<text x="61.2" y="32.5">50k</text>
<text x="61.2" y="35.1">RMIN=0.1</text>
<text x="122" y="34.9">3.1</text>
<text x="146.2" y="30.9">10n</text>
<text x="157.4" y="33.4">10k</text>
<text x="187.3" y="35.1" transform="rotate(-90 187.3 35.1)">11</text>
<text x="15.1" y="40.2">10n</text>
<text x="29.5" y="40.1">2</text>
<text x="45.8" y="37.5">1</text>
<text x="75.5" y="40.7" transform="rotate(-90 75.5 40.7)">A</text>
<text x="83.3" y="38.1" transform="rotate(-90 83.3 38.1)">1</text>
<text x="128.3" y="37.2">LDR</text>
<text x="171.9" y="38.1" transform="rotate(-90 171.9 38.1)">3</text>
<text x="195.7" y="36.3">LM324</text>
<text x="213.3" y="40">CO</text>
<text x="230" y="41">1u</text>
<text x="12.7" y="46.1">2k</text>
<text x="35" y="47.8" transform="rotate(-90 35 47.8)">11</text>
<text x="87.9" y="46.1">10u</text>
<text x="161.5" y="42.6">1</text>
<text x="177.8" y="42.6">2</text>
<text x="219.7" y="43.8">CO</text>
<text x="30.5" y="52.7">-</text>
<text x="43.4" y="49">LM324</text>
<text x="75.5" y="52" transform="rotate(-90 75.5 52)">K</text>
<text x="78.2" y="48.1">LED-RED</text>
<text x="83.3" y="49.3" transform="rotate(-90 83.3 49.3)">2</text>
<text x="132" y="52.8">1</text>
<text x="143.5" y="54">VCC</text>
<text x="164.8" y="50.1">50k</text>
<text x="164.8" y="52.6">RMIN=0.1</text>
<text x="20.3" y="56.3">10k</text>
<text x="52.6" y="55.9" transform="rotate(-90 52.6 55.9)">3</text>
<text x="118.4" y="55.3">2</text>
<text x="132" y="57.9">3</text>
<text x="143.5" y="59.1">VF</text>
<text x="42.2" y="60.4">2</text>
<text x="58.5" y="60.4">1</text>
<text x="116.3" y="63.5" transform="rotate(-90 116.3 63.5)">2</text>
<text x="121.8" y="61">SW-SPDT-MOM</text>
<text x="25.2" y="71.6">2k</text>
<text x="44.5" y="69.2">VCC</text>
<text x="45.6" y="67.8">50k</text>
<text x="45.6" y="70.4">RMIN=0.1</text>
<text x="88.7" y="69.1">20k</text>
<text x="187.7" y="67.7">DISP0</text>
<text x="82.8" y="76.6">SD101BW</text>
<text x="119.6" y="75.7">50k</text>
<text x="122" y="73">3</text>
<text x="139.4" y="74.2">100k</text>
<text x="164.8" y="75.7">4.7n</text>
<text x="116.3" y="79.8" transform="rotate(-90 116.3 79.8)">1</text>
<text x="119.6" y="83.3">RMIN=0.1</text>
<text x="167" y="81.3" transform="rotate(-90 167 81.3)">11</text>
<text x="71.3" y="88.3">FO</text>
<text x="96" y="86.4" transform="rotate(-90 96 86.4)">11</text>
<text x="161.5" y="85.8">9</text>
<text x="177.8" y="88.3">8</text>
<text x="14" y="94.5">CO</text>
<text x="39.4" y="94.5">A</text>
<text x="65" y="94.5">FO</text>
<text x="84.4" y="93.3">14</text>
<text x="101.6" y="95.9">12</text>
<text x="101.6" y="90.8">13</text>
<text x="111.6" y="94.4">100k</text>
<text x="128.8" y="92">REF2</text>
<text x="147.1" y="94.4">100k</text>
<text x="160.5" y="90.8">10</text>
<text x="14.3" y="99.6">VF</text>
<text x="39.4" y="99.6">B</text>
<text x="167" y="97.5" transform="rotate(-90 167 97.5)">4</text>
<text x="175.4" y="99.7">LM324</text>
<text x="233" y="100.9">1 2 3</text>
<text x="13.7" y="104.7">CW</text>
<text x="39.4" y="104.7">C</text>
<text x="96" y="102.6" transform="rotate(-90 96 102.6)">4</text>
<text x="99.3" y="104.8">LM324</text>
<text x="111.1" y="106.6" transform="rotate(-90 111.1 106.6)">3</text>
<text x="130.8" y="102.2">REF1</text>
<text x="189.9" y="106.3" transform="rotate(-90 189.9 106.3)">B0</text>
<text x="192.4" y="106.3" transform="rotate(-90 192.4 106.3)">B1</text>
<text x="194.9" y="106.3" transform="rotate(-90 194.9 106.3)">B2</text>
<text x="197.5" y="106.3" transform="rotate(-90 197.5 106.3)">B3</text>
<text x="200" y="106.3" transform="rotate(-90 200 106.3)">B4</text>
<text x="202.6" y="106.3" transform="rotate(-90 202.6 106.3)">B5</text>
<text x="205.1" y="106.3" transform="rotate(-90 205.1 106.3)">B6</text>
<text x="207.6" y="106.6" transform="rotate(-90 207.6 106.6)">DP</text>
<text x="233" y="107.5" transform="rotate(-90 233 107.5)">CA1</text>
<text x="235.6" y="107.5" transform="rotate(-90 235.6 107.5)">CA2</text>
<text x="238.1" y="107.5" transform="rotate(-90 238.1 107.5)">CA3</text>
<text x="14.2" y="109.8">FO</text>
<text x="39.4" y="109.8">D</text>
<text x="100.6" y="111.1">2</text>
<text x="116.9" y="111.1">1</text>
<text x="149.7" y="108.5">U1:C(OP)</text>
<text x="5.7" y="118.1" transform="rotate(-90 5.7 118.1)">VCC</text>
<text x="104" y="118.5">50k</text>
<text x="138.4" y="119.9">VCC</text>
<text x="191.1" y="114.2" transform="rotate(-90 191.1 114.2)">A</text>
<text x="193.6" y="114.2" transform="rotate(-90 193.6 114.2)">B</text>
<text x="196.1" y="114.3" transform="rotate(-90 196.1 114.3)">C</text>
<text x="198.7" y="114.3" transform="rotate(-90 198.7 114.3)">D</text>
<text x="201.2" y="114.2" transform="rotate(-90 201.2 114.2)">E</text>
<text x="203.8" y="114.1" transform="rotate(-90 203.8 114.1)">F</text>
<text x="206.3" y="114.4" transform="rotate(-90 206.3 114.4)">G</text>
<text x="208.8" y="115.5" transform="rotate(-90 208.8 115.5)">DP</text>
<text x="77.7" y="125">FO</text>
<text x="90.5" y="123.8">2</text>
<text x="104" y="121.1">RMIN=0.1</text>
<text x="111.8" y="123.8">1</text>
<text x="140.2" y="123.8">17</text>
<text x="146" y="125">TEST</text>
<text x="166.1" y="125">XOUT/P2.7/CA7</text>
<text x="182.8" y="123.8">18</text>
<text x="199.3" y="125">DP</text>
<text x="19.8" y="129.5" transform="rotate(-90 19.8 129.5)">2</text>
<text x="42.6" y="129.5" transform="rotate(-90 42.6 129.5)">2</text>
<text x="68" y="129.5" transform="rotate(-90 68 129.5)">2</text>
<text x="78.5" y="127.6">FI</text>
<text x="90.5" y="126.4">1</text>
<text x="93.8" y="131.5">SIL-100-02</text>
<text x="104" y="131.5">SIL-100-02</text>
<text x="111.8" y="126.4">2</text>
<text x="140.2" y="126.4">16</text>
<text x="146" y="127.6">RST/NMI</text>
<text x="168" y="127.6">XIN/P2.6/CA6</text>
<text x="182.8" y="131.4">15</text>
<text x="182.8" y="126.4">19</text>
<text x="199.3" y="127.6">G</text>
<text x="31.8" y="137.7">REF0</text>
<text x="57.2" y="137.7">REF1</text>
<text x="82.6" y="137.7">REF2</text>
<text x="129.7" y="137.7">F</text>
<text x="140.2" y="136.5">13</text>
<text x="146" y="137.7">P2.5/CA5</text>
<text x="163.3" y="135.2">P1.6/TA1/TDI/TCLK</text>
<text x="164.1" y="132.6">P1.7/TA2/TDO/TDI</text>
<text x="167.4" y="137.7">P1.5/TA0/TMS</text>
<text x="182.8" y="134">14</text>
<text x="182.8" y="136.5">7</text>
<text x="6.9" y="139.7" transform="rotate(-90 6.9 139.7)">1</text>
<text x="25.4" y="138.9">3</text>
<text x="48.3" y="138.9">3</text>
<text x="73.7" y="138.9">3</text>
<text x="105.7" y="141.6">2</text>
<text x="116.9" y="141.6">1</text>
<text x="129.5" y="142.8">D</text>
<text x="129.6" y="140.3">E</text>
<text x="140.2" y="139.1">12</text>
<text x="140.2" y="141.6">11</text>
<text x="146" y="140.3">P2.4/TA2/CA1</text>
<text x="146" y="142.8">P2.3/TA1/CA0</text>
<text x="164.8" y="140.3">P1.4/SMCLK/TCK</text>
<text x="171.6" y="142.8">P1.3/TA2</text>
<text x="182.8" y="141.6">5</text>
<text x="182.8" y="139.1">6</text>
<text x="247.6" y="140.3">PAD0</text>
<text x="247.6" y="142.8">PAD1</text>
<text x="6.9" y="148.3" transform="rotate(-90 6.9 148.3)">2</text>
<text x="10.4" y="147.6">3.3V</text>
<text x="19.8" y="145.7" transform="rotate(-90 19.8 145.7)">1</text>
<text x="23.1" y="146.7">10k</text>
<text x="23.1" y="149.3">RMIN=0.1</text>
<text x="42.6" y="145.7" transform="rotate(-90 42.6 145.7)">1</text>
<text x="46" y="146.7">10k</text>
<text x="46" y="149.3">RMIN=0.1</text>
<text x="68" y="145.7" transform="rotate(-90 68 145.7)">1</text>
<text x="71.4" y="146.7">10k</text>
<text x="71.4" y="149.3">RMIN=0.1</text>
<text x="109.1" y="146.7">47u</text>
<text x="129.5" y="145.3">C</text>
<text x="129.6" y="147.9">B</text>
<text x="140.2" y="144.1">10</text>
<text x="141.2" y="146.7">9</text>
<text x="141.2" y="149.2">8</text>
<text x="146" y="145.3">P2.2/CAOUT/TA0/CA4</text>
<text x="146" y="147.9">P2.1/INCLK/CA3</text>
<text x="171.6" y="145.3">P1.2/TA1</text>
<text x="171.6" y="147.9">P1.1/TA0</text>
<text x="182.8" y="144.1">4</text>
<text x="182.8" y="146.7">3</text>
<text x="182.8" y="149.2">2</text>
<text x="234.9" y="145.3">FI</text>
<text x="104.5" y="154.3">1</text>
<text x="118.2" y="154.3">2</text>
<text x="129.6" y="150.4">A</text>
<text x="144.5" y="154.4">MSP430F2131</text>
<text x="146" y="150.4">P2.0/ACLK/CA2</text>
<text x="169.2" y="150.4">P1.0/TACLK</text>
<text x="107.8" y="157.7">B0</text>
<text x="129.4" y="157.8">47k</text>
<text x="195.5" y="157.8">1M</text>
<text x="203.1" y="157.8">1M</text>
<text x="214.8" y="157.8">47p</text>
<text x="227.5" y="157.8">47p</text>
<text x="237.7" y="156.8">1</text>
<text x="237.7" y="159.4">2</text>
<text x="241" y="164.5">SPEAKER</text>
<text x="111.6" y="169.6">1n</text>
</g>
<g font-size="1.4">
<text x="112.2" y="13.7" transform="rotate(-90 112.2 13.7)">0%</text>
<text x="58.9" y="24.3" transform="rotate(-90 58.9 24.3)">82%</text>
<text x="168.7" y="43.6">17%</text>
<text x="52.2" y="60.6" transform="rotate(-180 52.2 60.6)">32%</text>
<text x="117.3" y="72.6" transform="rotate(-90 117.3 72.6)">49%</text>
<text x="110.7" y="111.3" transform="rotate(-180 110.7 111.3)">25%</text>
<text x="20.8" y="138.5" transform="rotate(-90 20.8 138.5)">46%</text>
<text x="43.6" y="138.5" transform="rotate(-90 43.6 138.5)">47%</text>
<text x="69" y="138.5" transform="rotate(-90 69 138.5)">52%</text>
</g>
</svg>
